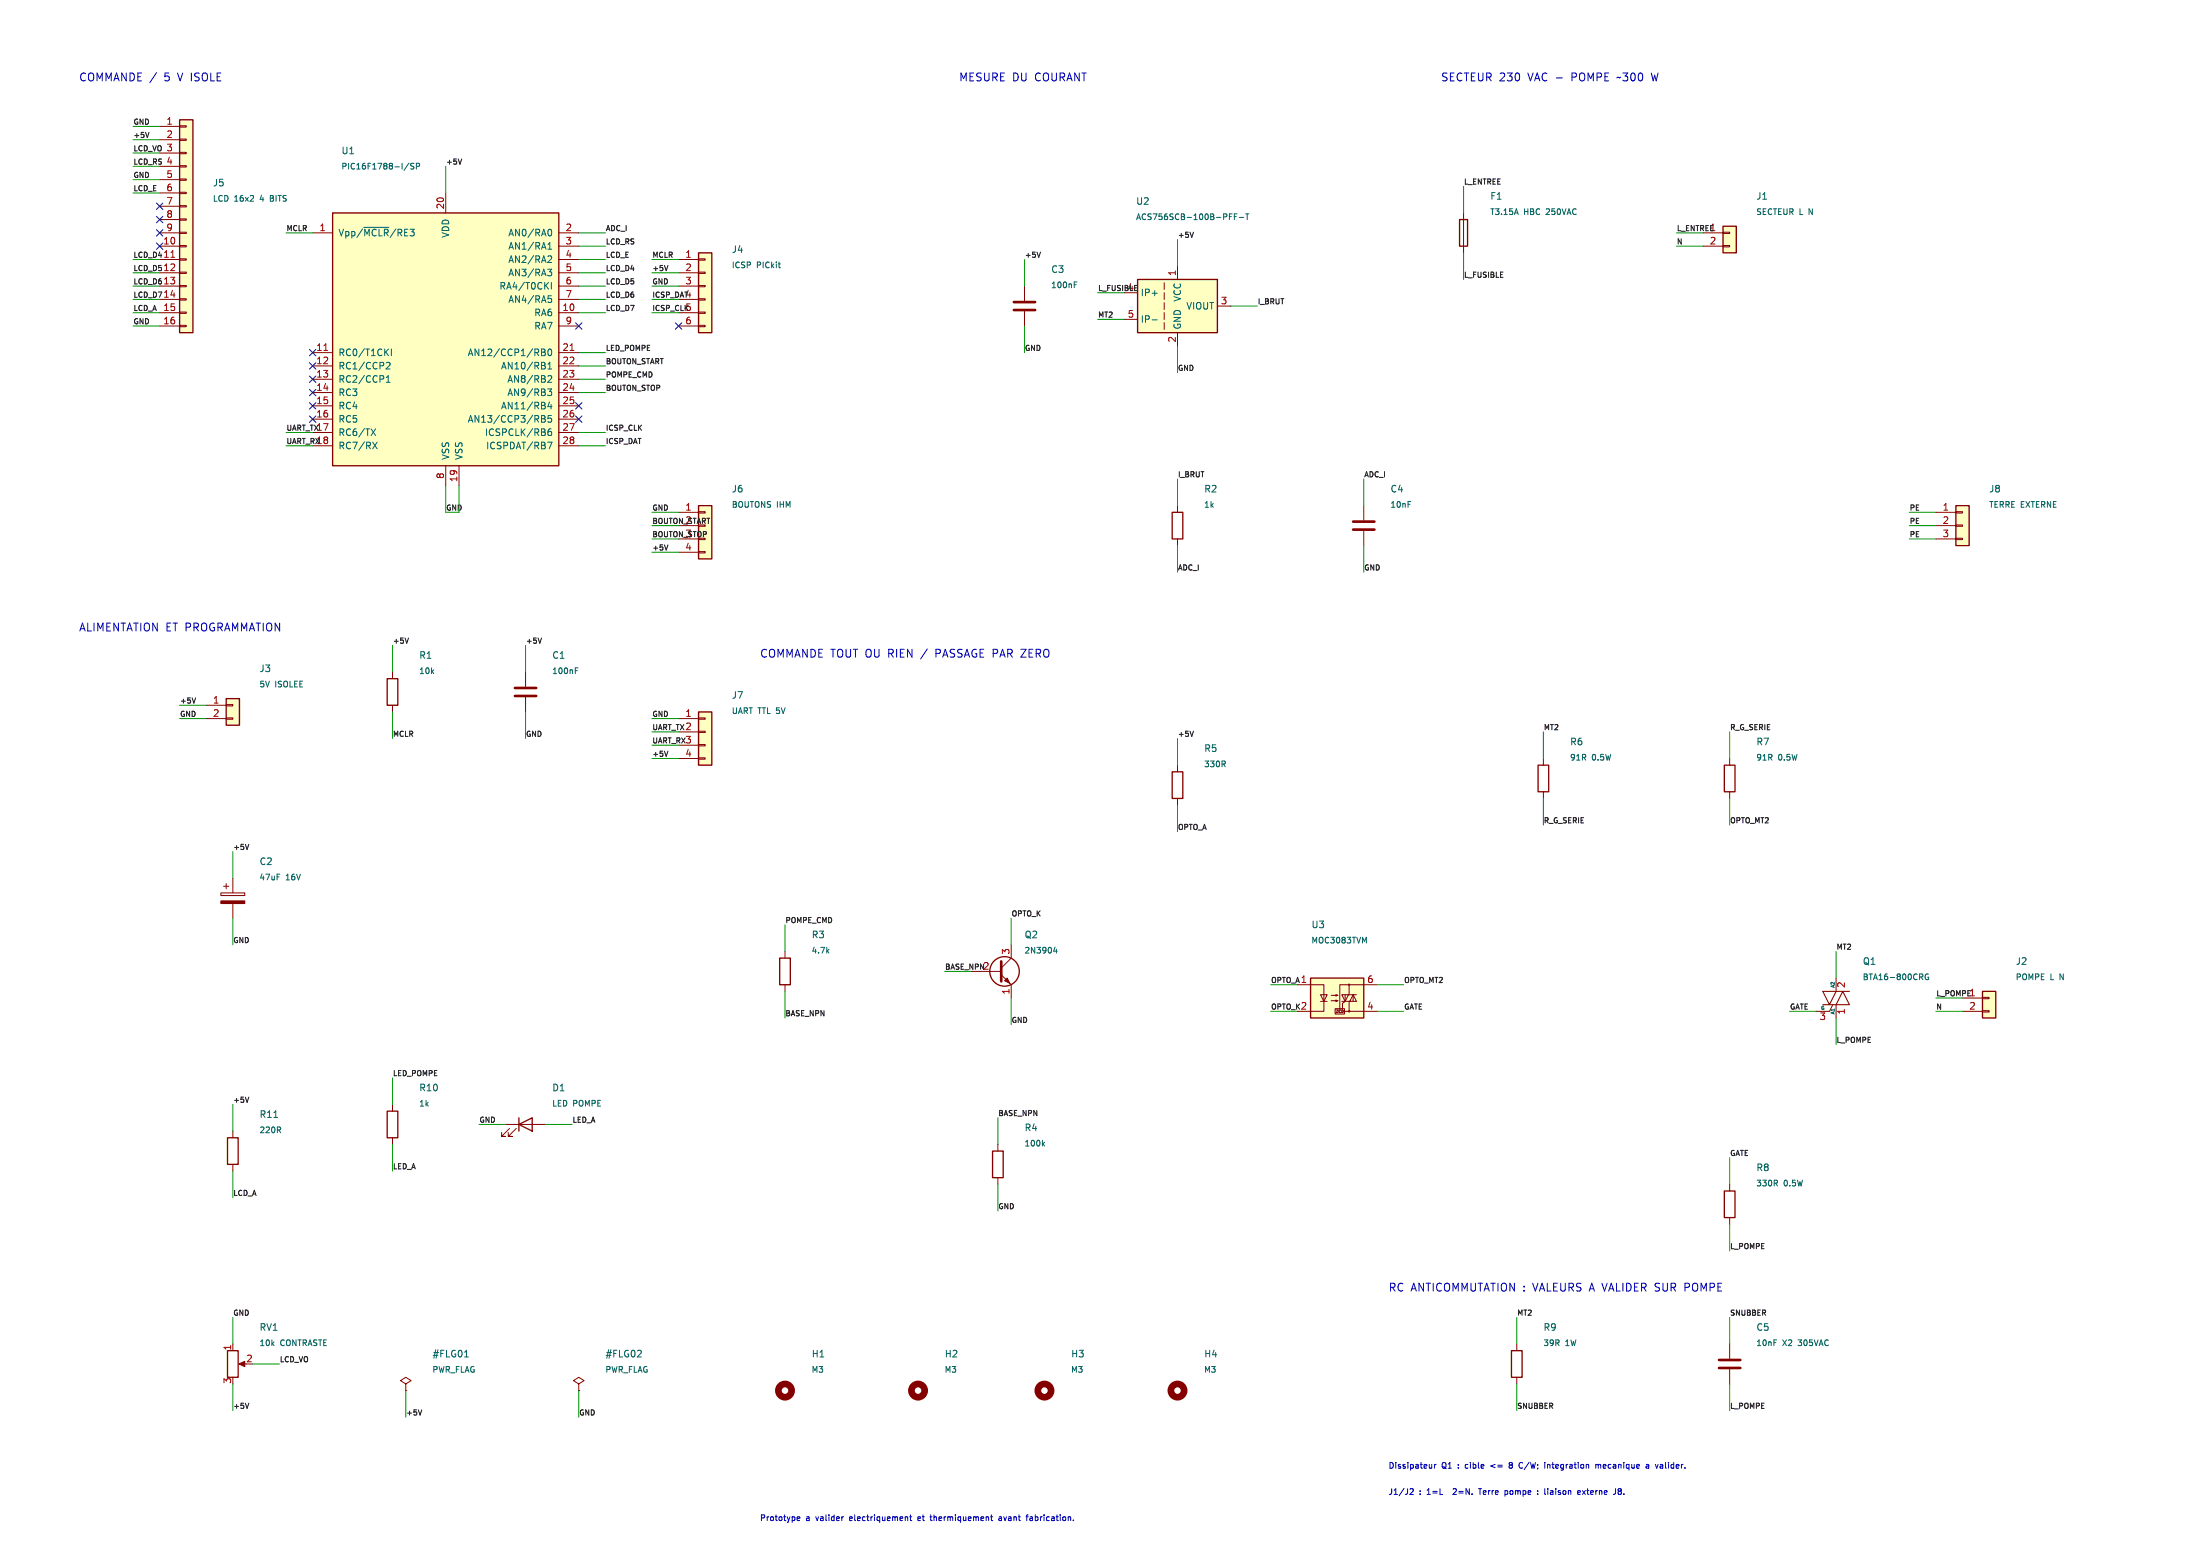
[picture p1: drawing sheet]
<svg xmlns="http://www.w3.org/2000/svg" width="420mm" height="297mm" viewBox="0 0 420 297" stroke-linecap="round" stroke-linejoin="round" font-family="sans-serif">
<path d="M250.2 186.7h10.1v7.6h-10.1z" fill="#ffffc2"/>
<g fill="none" stroke="#840000" stroke-width=".19">
<path d="M100.3 128.3v2.8M100.3 133.1v2.8M247.6 188h5.1v5h-5.1M252.1 189.9h1.3l-.7 1.2zM252.1 191.1h1.3M254.1 191h1.3l-.4 .1v-.2l.4 .1M254.1 190h1.3l-.4 .1v-.2l.4 .1M254.9 192.5h1.8v1h-1.8zM256.2 191.1h2.8l-.7-1.2-.6 1.2M256.7 193h.9M256.8 189.9v1.2l-.5 .4v1M257.4 189.9l-.6 1.2-.6-1.2h2.8"/>
<path d="M257.6 191.1v1.9h5.3M257.6 188h-1.8v4.5M258.3 189.9v1.2M262.9 188h-5.3v1.9M330.2 226.1v1.2M330.2 232.4v1.3M330.2 256.5v2.8M330.2 261.4v2.8"/>
<circle cx="257.6" cy="193" r=".13"/>
<circle cx="257.6" cy="188" r=".13"/>
</g>
<path d="M250.2 186.7h10.1v7.6h-10.1zM329.2 227.3h2v5.1h-2z" fill="none" stroke="#840000" stroke-width=".25"/>
<path d="M98.3 132.8h4.1M98.3 131.3h4.1M328.2 259.6h4M328.2 261.1h4" fill="none" stroke="#840000" stroke-width=".51"/>
<path d="M109.8 128h.4M109.8 127.5h.6M339 225.8l.3 .6M339.3 225.4v.3M338.6 255.8h.6" fill="none" stroke="#006464" stroke-width=".19"/>
<circle cx="224.8" cy="265.4" r="1.27" fill="none" stroke="#840000" stroke-width="1.3"/>
<path d="M378.5 189.2h2.5v5.1h-2.5z" fill="#ffffc2"/>
<path d="M349.9 191.8l-.7 1.2h-2.5M350.5 186.7v2.5M350.5 191.8v2.5M374.6 190.5h3.9M374.6 193h3.9M378.5 192.9h1.2v.3h-1.2zM378.5 190.4h1.2v.2h-1.2zM44.4 215.9v1.3M44.4 222.2v1.3" fill="none" stroke="#840000" stroke-width=".19"/>
<path d="M378.5 189.2h2.5v5.1h-2.5zM43.4 217.2h2.1v5h-2.1z" fill="none" stroke="#840000" stroke-width=".25"/>
<path d="M348 191.8h5.1l-1.3-2.6-1.3 2.6M350.5 189.2l-1.3 2.6-1.2-2.6h5.1" fill="none" stroke="#840000" stroke-width=".2"/>
<path d="M366.7 186.5l.4 .5M367 186v.4M368.1 186a.5 .5 0 0 0-.6 .5 .5 .5 0 0 0 .7 .4v-.4h-.2M52.3 213.3h.7M53.2 215.7l.4 .5M53.5 215.2v.4" fill="none" stroke="#006464" stroke-width=".19"/>
<g fill="none" stroke="#840000" stroke-width="1.3">
<circle cx="149.9" cy="265.4" r="1.27"/>
<circle cx="175.3" cy="265.4" r="1.27"/>
</g>
<path d="M43.2 133.4h2.5v5h-2.5z" fill="#ffffc2"/>
<path d="M39.4 134.6h3.8M39.4 137.2h3.8M43.2 137h1.2v.3h-1.2zM43.2 134.5h1.2v.2h-1.2z" fill="none" stroke="#840000" stroke-width=".19"/>
<path d="M43.2 133.4h2.5v5h-2.5z" fill="none" stroke="#840000" stroke-width=".25"/>
<path d="M34.3 22.9h2.5v40.6h-2.5z" fill="#ffffc2"/>
<g fill="none" stroke="#840000" stroke-width=".19">
<path d="M30.5 24.1h3.8M30.5 26.7h3.8M30.5 29.2h3.8M30.5 31.8h3.8M30.5 34.3h3.8M30.5 36.8h3.8M30.5 39.4h3.8M34.3 39.2h1.3v.3h-1.3zM34.3 36.7h1.3v.3h-1.3zM34.3 34.2h1.3v.2h-1.3zM34.3 31.6h1.3v.3h-1.3zM34.3 29.1h1.3v.2h-1.3z"/>
<path d="M34.3 26.5h1.3v.3h-1.3zM34.3 24h1.3v.3h-1.3zM30.5 47h3.8M30.5 49.5h3.8M30.5 52.1h3.8M30.5 54.6h3.8M30.5 57.2h3.8M30.5 59.7h3.8M30.5 41.9h3.8M30.5 44.5h3.8M34.3 59.6h1.3v.2h-1.3zM34.3 57h1.3v.3h-1.3z"/>
<path d="M34.3 54.5h1.3v.2h-1.3zM34.3 51.9h1.3v.3h-1.3zM34.3 49.4h1.3v.3h-1.3zM34.3 46.9h1.3v.2h-1.3zM34.3 44.3h1.3v.3h-1.3zM34.3 41.8h1.3v.2h-1.3zM30.5 62.2h3.8M34.3 62.1h1.3v.3h-1.3z"/>
</g>
<path d="M34.3 22.9h2.5v40.6h-2.5z" fill="none" stroke="#840000" stroke-width=".25"/>
<path d="M32.6 49.1h.8" fill="none" stroke="#a90000" stroke-width=".19"/>
<path d="M133.3 96.5h2.6v10.2h-2.6z" fill="#ffffc2"/>
<g fill="none" stroke="#840000" stroke-width=".19">
<path d="M129.5 97.8h3.8M133.3 97.7h1.3v.2h-1.3zM260.3 96.5v2.8M129.5 100.3h3.8M129.5 102.9h3.8M129.5 105.4h3.8M133.3 105.3h1.3v.2h-1.3zM260.3 101.3v2.8M74.9 128.3v1.2M74.9 134.6v1.3M294.6 144.8v1.3M294.6 151.1v1.3"/>
<path d="M330.2 144.8v1.3M330.2 151.1v1.3M42.2 170.4h4.5v.5h-4.5zM42.7 169.2h1M43.2 168.7v1M44.4 167.6v2.8M44.4 172.5v2.8M289.6 256.5v1.3M77.5 264.2l1-.7-1-.6-1 .6 1 .7v1.2M77.5 265.4h.1M289.6 262.9v1.3"/>
</g>
<path d="M133.3 96.5h2.6v10.2h-2.6zM73.9 129.5h2v5.1h-2zM293.6 146.1h2.1v5h-2.1zM329.2 146.1h2v5h-2zM288.5 257.8h2.1v5.1h-2.1z" fill="none" stroke="#840000" stroke-width=".25"/>
<path d="M42.2 172h4.5v.5h-4.5z" fill="#840000" stroke="#840000" stroke-width=".19"/>
<path d="M268.8 95.7h.5M52.9 166.9h.5M88.7 259h.7" fill="none" stroke="#006464" stroke-width=".19"/>
<circle cx="199.4" cy="265.4" r="1.27" fill="none" stroke="#840000" stroke-width="1.3"/>
<path d="M258.3 99.6h4.1M258.3 101.1h4.1" fill="none" stroke="#840000" stroke-width=".51"/>
<path d="M133.3 135.9h2.6v10.2h-2.6z" fill="#ffffc2"/>
<path d="M129.5 137.2h3.8M129.5 139.7h3.8M133.3 139.6h1.3v.2h-1.3zM133.3 137h1.3v.3h-1.3zM129.5 142.2h3.8M129.5 144.8h3.8M133.3 144.7h1.3v.2h-1.3zM133.3 142.1h1.3v.3h-1.3zM224.8 146.1v1.2M224.8 152.4v1.3" fill="none" stroke="#840000" stroke-width=".19"/>
<path d="M133.3 135.9h2.6v10.2h-2.6zM223.8 147.3h2v5.1h-2z" fill="none" stroke="#840000" stroke-width=".25"/>
<path d="M233.6 145.8l.3 .6M233.9 145.4v.3" fill="none" stroke="#006464" stroke-width=".19"/>
<path d="M328.9 43.2h2.6v5.1h-2.6z" fill="#ffffc2"/>
<path d="M325.1 44.5h3.8M325.1 47h3.8M328.9 46.9h1.3v.2h-1.3zM328.9 44.3h1.3v.3h-1.3z" fill="none" stroke="#840000" stroke-width=".19"/>
<path d="M328.9 43.2h2.6v5.1h-2.6z" fill="none" stroke="#840000" stroke-width=".25"/>
<path d="M373.4 96.5h2.5v7.6h-2.5z" fill="#ffffc2"/>
<path d="M279.4 40.6v7.7M369.6 97.8h3.8M373.4 97.7h1.2v.2h-1.2zM369.6 100.3h3.8M369.6 102.9h3.8M373.4 102.7h1.2v.3h-1.2zM373.4 100.2h1.2v.3h-1.2zM44.4 256.5v1.3M46 260.3h1" fill="none" stroke="#840000" stroke-width=".19"/>
<path d="M278.6 41.9h1.6v5.1h-1.6zM373.4 96.5h2.5v7.6h-2.5zM43.4 257.8h2.1v5.1h-2.1z" fill="none" stroke="#840000" stroke-width=".25"/>
<path d="M45.6 260.3l1.1-.5v1.1z" fill="#840000" stroke="#840000" stroke-width=".19"/>
<path d="M289.5 39.9l.3 1.1" fill="none" stroke="#006464" stroke-width=".19"/>
<path d="M217.2 53.3h15.2v10.2h-15.2z" fill="#ffffc2"/>
<path d="M217.2 53.3h15.2v10.2h-15.2zM148.8 182.9h2.1v5.1h-2.1zM189.5 219.7h2v5.1h-2z" fill="none" stroke="#840000" stroke-width=".25"/>
<g fill="none" stroke="#840000" stroke-width=".19">
<path d="M195.6 54.6v2.8M195.6 59.4v2.8M214.6 55.9h2.6M222.2 54v1.2M222.2 55.9v1.3M222.2 57.8v1.3M222.2 59.7v1.3M224.8 50.8v2.5M232.4 58.4h2.5M214.6 61h2.6M222.2 61.6v1.3M224.8 63.5v2.5"/>
<path d="M149.9 181.6v1.3M149.9 188v1.2M190.5 218.4v1.3M190.5 224.8v1.3M110.5 264.2l1-.7-1-.6-1 .6 1 .7v1.2M110.5 265.4h.1"/>
</g>
<g fill="none" stroke="#006464" stroke-width=".19">
<path d="M205.1 54.3h.3M205.1 53.8h.5M234.7 40.8h.5M235.6 41.3h.4M236.2 40.8h-.6v1.1M236.6 41.5h.8M237.8 40.8h.6M238.1 40.8v1.1M220 61.1h.9M199.1 218.3l.3 .5M199.4 218l-.4 .4M121.6 259h.8"/>
<path d="M122.4 257.9v.4"/>
</g>
<path d="M193.5 59.2h4.1M193.5 57.7h4.1" fill="none" stroke="#840000" stroke-width=".51"/>
<path d="M133.3 48.3h2.6v15.2h-2.6z" fill="#ffffc2"/>
<g fill="none" stroke="#840000" stroke-width=".19">
<path d="M129.5 49.5h3.8M129.5 52.1h3.8M129.5 54.6h3.8M129.5 57.2h3.8M129.5 59.7h3.8M133.3 59.6h1.3v.2h-1.3zM133.3 57h1.3v.3h-1.3zM133.3 54.5h1.3v.2h-1.3zM133.3 51.9h1.3v.3h-1.3zM133.3 49.4h1.3v.3h-1.3zM129.5 62.2h3.8M133.3 62.1h1.3v.3h-1.3z"/>
<path d="M224.8 96.5v1.3M224.8 102.9v1.2M185.4 185.4h5.7M191.1 186.1l1.9 1.9v2.5M193 180.3v2.6l-1.9 1.9M74.9 210.8v1.3M74.9 217.2v1.2"/>
</g>
<g fill="none" stroke="#840000" stroke-width=".25">
<path d="M133.3 48.3h2.6v15.2h-2.6zM223.8 97.8h2v5.1h-2zM73.9 212.1h2v5.1h-2z"/>
<circle cx="191.8" cy="185.4" r="2.82"/>
</g>
<path d="M191.1 183.5v3.8" fill="none" stroke="#840000" stroke-width=".51"/>
<path d="M191.8 187.2l.5-.5 .5 1z" fill="#840000" stroke="#840000" stroke-width=".19"/>
<path d="M201.4 180.8l-.3 .8h.7M201.7 181.2v.7" fill="none" stroke="#006464" stroke-width=".19"/>
<path d="M63.5 40.6h43.2v48.3h-43.2z" fill="#ffffc2"/>
<path d="M63.5 40.6h43.2v48.3h-43.2zM99.1 214.6l2.5-1.2v2.5zM99.1 213.4v2.5" fill="none" stroke="#840000" stroke-width=".25"/>
<g fill="none" stroke="#840000" stroke-width=".19">
<path d="M85.1 36.8v3.8M59.7 44.5h3.8M106.7 44.5h3.8M106.7 59.7h3.8M106.7 47h3.8M106.7 49.5h3.8M106.7 52.1h3.8M106.7 54.6h3.8M106.7 57.2h3.8M59.7 67.3h3.8M59.7 69.9h3.8M59.7 72.4h3.8"/>
<path d="M59.7 74.9h3.8M59.7 77.5h3.8M106.7 67.3h3.8M106.7 69.9h3.8M106.7 72.4h3.8M106.7 74.9h3.8M106.7 77.5h3.8M106.7 62.2h3.8M59.7 80h3.8M59.7 82.6h3.8M59.7 85.1h3.8M85.1 88.9v3.8"/>
<path d="M87.6 88.9v3.8M106.7 80h3.8M106.7 82.6h3.8M106.7 85.1h3.8M96.5 214.6h7.6M97.3 215.4l-1.5 1.5h.7h-.7v-.7M98.6 215.4l-1.6 1.5h.8h-.8v-.7"/>
</g>
<g fill="none" stroke="#006464" stroke-width=".19">
<path d="M78.1 31.1l-1 1.4M79 31.2h-.4l-.2 .2 .1 .2 .5 .3v.3h-.6M79.5 31.7h.5l.1-.4-.6-.1v1.1M69.5 43.4h4.7M104.2 54.5l.5 .7M104.5 51.4h.8l-.4 .5 .4 .1v.4l-.2 .2h-.4M104.6 46.7l.4-.4v1.3M104.6 47.6h.7M104.7 56.5h.6M104.7 53.9l-.7 .7M104.8 43.8h.1a.68 .68 0 0 1 .4 .6 .68 .68 0 0 1-.4 .6h-.1M104.8 48.8l.4 .1 .1 .3-.8 .9h.8"/>
<path d="M104.8 56.9h.3l.2 .3v.4l-.5 .1M105.3 53.9v1.3M73.6 67.2l.6 .7M73.7 69.3l.5-.1 .3 .3-.8 .9h.8M73.7 73h.8M73.7 72.1l.4-.4v1.3M74.2 66.6l-.8 .7M74.7 66.6v1.3M103.4 66.6h.4l.3 .3-.3 .3 .3 .1v.3l-.2 .3h-.5zM103.4 79.3h.4l.3 .3-.3 .3 .3 .1v.3l-.2 .3h-.5zM103.4 67.2h.4M103.4 79.9h.4"/>
<path d="M104.5 74.2h.8l-.4 .5 .4 .1v.6l-.2 .1-.5-.1M104.6 70.4h.7M104.6 69.5l.4-.3v1.2M104.7 71.8l.4-.1 .2 .4-.8 .9h.8M104.7 66.7l.2-.1a.68 .68 0 0 1 .4 .7 .68 .68 0 0 1-.4 .6l-.3-.5zM104.9 76.7l-.3 .9h.8M105.2 77.2v.8M105.3 79.3h-.6l-.1 .6 .2-.1 .4 .1 .1 .1v.5l-.2 .1-.5-.1M70.8 81.9l.9 1.2M71.1 84.4l.9 1.3M71.7 81.9l-.9 1.2M72 84.4l-.9 1.3"/>
<path d="M104.5 84.4h.9l-.6 1.3M105.2 81.9h-.4a.86 .86 0 0 0 0 1.2l.5-.1v-.4l-.2-.3-.4 .1-.1 .2"/>
</g>
<path d="M61.8 66.9h.8M108.8 66.9h.8" fill="none" stroke="#a90000" stroke-width=".19"/>
<g fill="none" stroke="#0f0f0f" stroke-width=".19">
<path d="M28.5 25.3l-.4 1M88.1 30.3l-.3 1M127.5 50.7l-.3 1M198.6 48.1l-.3 1M227.8 44.3l-.3 1M127.5 104l-.3 1M37.3 133.2l-.3 1M78 121.8l-.4 1M103.4 121.8l-.4 1M227.8 139.6l-.3 1M127.5 143.4l-.3 1M47.5 161.2l-.3 1"/>
<path d="M47.5 209.4l-.3 1M47.5 267.8l-.3 1M80.5 269.1l-.3 1"/>
</g>
<g fill="none" stroke="#0000c2" stroke-width=".19">
<path d="M29.9 13.9l-1.3 1.9M273.3 279.5v.8M273.8 279.5v.8M274.2 279.5l-.4 .2M285.4 279.5l-.8 .3 .8 .3M288.3 279.6l-.2 .4 .4 .3M288.3 279.6h.2M288.5 279.2l-.4 .2 .2 .2M290.2 279.2l.5 .1M294.9 279.2v.1M294.9 279.5v.8M295.4 279.5v.8"/>
<path d="M295.8 279.6h-.4M304.6 279.6l.4-.1 .1 .2M304.6 279.5v.8M305.1 279.7l.2-.2 .2 .1 .1 .7M305.1 279.7v.6M314.3 279.6h.4l.1 .7M314.8 279.8l-.6 .2 .2 .3 .4-.1M317.4 279.6v.7M317.4 279.8h-.1M152.2 289.9l.5-.1-.1-.2-.3-.1-.1 .2v.5h.4M160.9 289.5h.1M173.1 289.5l.2 .2v.6"/>
<path d="M173.6 289.5h.5M173.8 289.2v.9l.3 .2M175.6 289.5l-.4 .2 .1 .5 .3 .1M175.7 289.8l-.5 .1M177.5 289.5h.4M177.7 289.2v.9l.2 .2M189.1 289.5h.4M189.3 289.2v.9l.2 .2M190.7 289.6h.4l.1 .7M191.2 289.8l-.5 .2 .1 .3 .4-.1M195.9 289.5h.4M196.3 289.2l-.3 .1"/>
<path d="M197 289.5l-.4 .1M197 289.8l-.4 .2v.2l.4 .1M269.2 284.3l.4-.1 .2 .3-.7 .8h.7M273.3 280.1l-.1 .2M277.6 284.2l-.2 .1M278 284.6l-.6 .7h.6M282.2 284.2h.7M282.5 284.2v1.1M287.3 284.6l.3-.1 .2 .2-.1 .5h-.4M290.7 280.1l-.5 .1M293.5 285.1v.2M293.5 284.6v.1"/>
<path d="M294.9 284.2v.9M295.5 284.2h-.1M295.5 284.2h.1M295.5 284.2v.1M296.1 284.5l-.1 .1M296.1 284.8l-.1 .2 .1 .3M301.2 285.1l.1 .2 .4-.1M301.2 284.7l.1-.2 .4 .2v.1l-.5 .1M302.1 284.5l.6 .8M302.7 284.5l-.6 .8M309.1 284.6l-.2-.2 .2-.2 .4 .2-.2 .2M309.1 284.6l-.2 .2 .2 .5 .4-.3-.2-.4"/>
<path d="M309.1 284.6h.2M317.4 280.2l-.1 .1"/>
</g>
<g fill="none" stroke="#009600" stroke-width=".19">
<path d="M25.4 24.1h5.1M25.4 26.7h5.1M25.4 34.3h5.1M25.4 36.8h5.1M25.4 29.2h5.1M25.4 31.8h5.1M85.1 31.8v5M279.4 35.6v5M25.4 52.1h5.1M25.4 54.6h5.1M25.4 57.2h5.1M25.4 59.7h5.1"/>
<path d="M25.4 49.5h5.1M54.6 44.5h5.1M110.5 52.1h5.1M110.5 54.6h5.1M110.5 57.2h5.1M110.5 59.7h5.1M110.5 49.5h5.1M110.5 44.5h5.1M110.5 47h5.1M124.5 52.1h5M124.5 54.6h5M124.5 57.2h5"/>
<path d="M124.5 59.7h5M124.5 49.5h5M195.6 49.5v5.1M209.5 55.9h5.1M224.8 45.7v5.1M234.9 58.4h5.1M279.4 48.3v5M320 44.5h5.1M320 47h5.1M25.4 62.2h5.1M110.5 67.3h5.1M110.5 69.9h5.1"/>
<path d="M110.5 72.4h5.1M110.5 74.9h5.1M195.6 62.2v5.1M209.5 61h5.1M224.8 66v5.1M54.6 82.6h5.1M54.6 85.1h5.1M85.1 92.7v5.1h2.5v-5.1M110.5 82.6h5.1M110.5 85.1h5.1M124.5 97.8h5M224.8 91.4v5.1"/>
<path d="M260.3 91.4v5.1M364.5 97.8h5.1M124.5 102.9h5M124.5 100.3h5M124.5 105.4h5M224.8 104.1v5.1M260.3 104.1v5.1M364.5 102.9h5.1M364.5 100.3h5.1M34.3 134.6h5.1M34.3 137.2h5.1M74.9 123.2v5.1"/>
<path d="M74.9 135.9v5.1M100.3 123.2v5.1M100.3 135.9v5.1M124.5 139.7h5M124.5 137.2h5M294.6 139.7v5.1M330.2 139.7v5.1M124.5 142.2h5M124.5 144.8h5M224.8 141v5.1M224.8 153.7v5.1M294.6 152.4v5.1"/>
<path d="M330.2 152.4v5.1M44.4 162.6v5M44.4 175.3v5M149.9 176.5v5.1M193 175.3v5M149.9 189.2v5.1M180.3 185.4h5.1M193 190.5v5.1M242.6 193h5M242.6 188h5M262.9 193h5.1M262.9 188h5.1"/>
<path d="M341.6 193h5.1M350.5 181.6v5.1M350.5 194.3v5.1M369.6 193h5M369.6 190.5h5M44.4 210.8v5.1M74.9 205.7v5.1M74.9 218.4v5.1M91.4 214.6h5.1M104.1 214.6h5.1M190.5 213.4v5M44.4 223.5v5.1"/>
<path d="M190.5 226.1v5M330.2 221v5.1M330.2 233.7v5.1M44.4 251.5v5M289.6 251.5v5M330.2 251.5v5M44.4 264.2v5M48.3 260.3h5M77.5 265.4v5.1M110.5 265.4v5.1M289.6 264.2v5M330.2 264.2v5"/>
</g>
<g fill="none" stroke="#000084" stroke-width=".19">
<path d="M29.9 38.8l1.2 1.2M31.1 38.8l-1.2 1.2M29.9 43.8l1.2 1.3M29.9 46.4l1.2 1.2M29.9 41.3l1.2 1.2M31.1 43.8l-1.2 1.3M31.1 46.4l-1.2 1.2M31.1 41.3l-1.2 1.2M59.1 69.2l1.2 1.3M59.1 76.9l1.2 1.2M59.1 74.3l1.2 1.2M59.1 66.7l1.2 1.2"/>
<path d="M59.1 71.8l1.2 1.2M59.1 79.4l1.2 1.2M60.3 69.2l-1.2 1.3M60.3 76.9l-1.2 1.2M60.3 74.3l-1.2 1.2M60.3 66.7l-1.2 1.2M60.3 71.8l-1.2 1.2M60.3 79.4l-1.2 1.2M109.9 79.4l1.2 1.2M109.9 61.6l1.2 1.2M109.9 76.9l1.2 1.2M111.1 79.4l-1.2 1.2"/>
<path d="M111.1 61.6l-1.2 1.2M111.1 76.9l-1.2 1.2M128.9 61.6l1.2 1.2M130.1 61.6l-1.2 1.2"/>
</g>
<g font-size="2.1" fill="#0000c2">
<text x="15" y="15.7">COMMANDE /</text>
<text x="31.4" y="15.7">5</text>
<text x="34.1" y="15.7">V ISOLE</text>
<text x="183" y="15.7">MESURE DU COURANT</text>
<text x="275" y="15.7">SECTEUR 230</text>
<text x="291.7" y="15.7">VAC -</text>
<text x="300.3" y="15.7">POMPE ~300</text>
<text x="315.9" y="15.7">W</text>
<text x="15" y="120.7">ALIMENTATION ET PROGRAMMATION</text>
<text x="145" y="125.7">COMMANDE TOUT OU RIEN /</text>
<text x="179" y="125.7">PASSAGE PAR ZERO</text>
<text x="265" y="246.7">RC ANTICOMMUTATION : VALEURS A VALIDER SUR POMPE</text>
</g>
<g font-size="1.8" fill="#a90000">
<text x="31.7" y="23.9">1</text>
<text x="31.7" y="26.4">2</text>
<text x="31.7" y="29">3</text>
<text x="31.7" y="31.5">4</text>
<text x="31.7" y="34">5</text>
<text x="31.7" y="36.6">6</text>
<text x="31.7" y="39.1">7</text>
<text x="31.7" y="41.7">8</text>
<text x="84.8" y="40" transform="rotate(-90 84.8 40)">20</text>
<text x="31.1" y="46.7">10</text>
<text x="31.7" y="44.2">9</text>
<text x="60.9" y="44.2">1</text>
<text x="107.9" y="44.2">2</text>
<text x="107.9" y="46.7">3</text>
<text x="326.3" y="46.7">2</text>
<text x="107.9" y="49.3">4</text>
<text x="107.9" y="51.8">5</text>
<text x="130.7" y="49.3">1</text>
<text x="130.7" y="51.8">2</text>
<text x="224.5" y="52.8" transform="rotate(-90 224.5 52.8)">1</text>
<text x="31.1" y="56.9">14</text>
<text x="31.1" y="59.4">15</text>
<text x="107.3" y="59.4">10</text>
<text x="107.9" y="54.4">6</text>
<text x="107.9" y="56.9">7</text>
<text x="130.7" y="54.4">3</text>
<text x="233" y="58.2">3</text>
<text x="31.1" y="62">16</text>
<text x="107.9" y="62">9</text>
<text x="130.7" y="62">6</text>
<text x="215.2" y="60.7">5</text>
<text x="224.5" y="65.5" transform="rotate(-90 224.5 65.5)">2</text>
<text x="60.3" y="67.1">11</text>
<text x="60.3" y="69.6">12</text>
<text x="107.3" y="67.1">21</text>
<text x="107.3" y="69.6">22</text>
<text x="60.3" y="72.1">13</text>
<text x="60.3" y="74.7">14</text>
<text x="60.3" y="77.2">15</text>
<text x="107.3" y="72.1">23</text>
<text x="107.3" y="74.7">24</text>
<text x="107.3" y="77.2">25</text>
<text x="60.3" y="79.8">16</text>
<text x="107.3" y="79.8">26</text>
<text x="107.3" y="82.3">27</text>
<text x="107.3" y="84.8">28</text>
<text x="84.8" y="91.5" transform="rotate(-90 84.8 91.5)">8</text>
<text x="87.4" y="92.1" transform="rotate(-90 87.4 92.1)">19</text>
<text x="130.7" y="97.5">1</text>
<text x="370.8" y="97.5">1</text>
<text x="370.8" y="100.1">2</text>
<text x="130.7" y="105.2">4</text>
<text x="370.8" y="102.6">3</text>
<text x="40.6" y="134.4">1</text>
<text x="40.6" y="136.9">2</text>
<text x="130.7" y="136.9">1</text>
<text x="130.7" y="139.4">2</text>
<text x="130.7" y="142">3</text>
<text x="130.7" y="144.5">4</text>
<text x="192.8" y="182.3" transform="rotate(-90 192.8 182.3)">3</text>
<text x="192.8" y="189.9" transform="rotate(-90 192.8 189.9)">1</text>
<text x="248.2" y="187.7">1</text>
<text x="260.9" y="187.7">6</text>
<text x="352.5" y="188.7" transform="rotate(-90 352.5 188.7)">2</text>
<text x="260.9" y="192.8">4</text>
<text x="347.3" y="195">3</text>
<text x="352.5" y="193.7" transform="rotate(-90 352.5 193.7)">1</text>
<text x="375.8" y="192.8">2</text>
<text x="44.2" y="257.9" transform="rotate(-90 44.2 257.9)">1</text>
<text x="46.9" y="260.1">2</text>
<text x="44.2" y="264.2" transform="rotate(-90 44.2 264.2)">3</text>
</g>
<g font-size="1.8" fill="#006464">
<text x="65.1" y="29.6">U1</text>
<text x="40.6" y="35.8">J5</text>
<text x="216.8" y="39.3">U2</text>
<text x="284.4" y="38.3">F1</text>
<text x="335.2" y="38.3">J1</text>
<text x="64.5" y="45.3">Vpp/~{MCLR}/RE3</text>
<text x="86" y="45.5" transform="rotate(-90 86 45.5)">VDD</text>
<text x="96.9" y="45.3">AN0/RA0</text>
<text x="96.9" y="47.9">AN1/RA1</text>
<text x="96.9" y="50.4">AN2/RA2</text>
<text x="96.9" y="52.9">AN3/RA3</text>
<text x="139.6" y="48.5">J4</text>
<text x="200.6" y="52.3">C3</text>
<text x="95.2" y="55.5">RA4/T0CKI</text>
<text x="96.9" y="58">AN4/RA5</text>
<text x="217.7" y="56.7">IP+</text>
<text x="225.7" y="57.7" transform="rotate(-90 225.7 57.7)">VCC</text>
<text x="226.4" y="59.3">VIOUT</text>
<text x="101.9" y="60.6">RA6</text>
<text x="101.9" y="63.1">RA7</text>
<text x="217.7" y="61.8">IP-</text>
<text x="225.7" y="63" transform="rotate(-90 225.7 63)">GND</text>
<text x="64.5" y="68.2">RC0/T1CKI</text>
<text x="64.5" y="70.7">RC1/CCP2</text>
<text x="89.2" y="68.2">AN12/CCP1/RB0</text>
<text x="95.5" y="70.7">AN10/RB1</text>
<text x="64.5" y="73.3">RC2/CCP1</text>
<text x="64.5" y="75.8">RC3</text>
<text x="96.8" y="73.3">AN8/RB2</text>
<text x="96.8" y="75.8">AN9/RB3</text>
<text x="64.5" y="78.3">RC4</text>
<text x="64.5" y="80.9">RC5</text>
<text x="64.5" y="83.4">RC6/TX</text>
<text x="89.2" y="80.9">AN13/CCP3/RB5</text>
<text x="92.5" y="83.4">ICSPCLK/RB6</text>
<text x="95.5" y="78.3">AN11/RB4</text>
<text x="64.5" y="86">RC7/RX</text>
<text x="86" y="87.9" transform="rotate(-90 86 87.9)">VSS</text>
<text x="88.5" y="87.9" transform="rotate(-90 88.5 87.9)">VSS</text>
<text x="92.7" y="86">ICSPDAT/RB7</text>
<text x="139.6" y="94.2">J6</text>
<text x="229.8" y="94.2">R2</text>
<text x="265.4" y="94.2">C4</text>
<text x="379.7" y="94.2">J8</text>
<text x="79.9" y="125.9">R1</text>
<text x="105.3" y="125.9">C1</text>
<text x="49.5" y="128.5">J3</text>
<text x="139.6" y="133.6">J7</text>
<text x="229.8" y="143.7">R5</text>
<text x="299.6" y="142.5">R6</text>
<text x="335.2" y="142.5">R7</text>
<text x="49.5" y="165.3">C2</text>
<text x="154.9" y="179.3">R3</text>
<text x="195.5" y="179.3">Q2</text>
<text x="250.3" y="177.4">U3</text>
<text x="355.5" y="184.4">Q1</text>
<text x="384.7" y="184.4">J2</text>
<text x="79.9" y="208.5">R10</text>
<text x="105.3" y="208.5">D1</text>
<text x="49.5" y="213.6">R11</text>
<text x="195.5" y="216.1">R4</text>
<text x="335.2" y="223.7">R8</text>
<text x="49.5" y="254.2">RV1</text>
<text x="294.6" y="254.2">R9</text>
<text x="335.2" y="254.2">C5</text>
<text x="82.5" y="259.3">#FLG01</text>
<text x="115.5" y="259.3">#FLG02</text>
<text x="154.9" y="259.3">H1</text>
<text x="180.3" y="259.3">H2</text>
<text x="204.4" y="259.3">H3</text>
<text x="229.8" y="259.3">H4</text>
</g>
<g font-size="1.8" fill="#0f0f0f">
<text x="326.3" y="44.2">1</text>
<text x="31.1" y="49.3">11</text>
<text x="31.1" y="51.8">12</text>
<text x="31.1" y="54.4">13</text>
<text x="130.7" y="56.9">4</text>
<text x="130.7" y="59.4">5</text>
<text x="215.2" y="55.6">4</text>
<text x="60.3" y="82.3">17</text>
<text x="60.3" y="84.8">18</text>
<text x="130.7" y="100.1">2</text>
<text x="130.7" y="102.6">3</text>
<text x="187.6" y="185.2">2</text>
<text x="375.8" y="190.2">1</text>
<text x="248.2" y="192.8">2</text>
</g>
<g font-size="1.5" fill="#006464">
<text x="65.1" y="32.5">PIC16F1788-I/SP</text>
<text x="40.5" y="38.7">LCD</text>
<text x="44.7" y="38.7">16x2</text>
<text x="49.8" y="38.7">4</text>
<text x="51.9" y="38.7">BITS</text>
<text x="284.4" y="41.2">T3.15A</text>
<text x="290.9" y="41.2">HBC</text>
<text x="295.3" y="41.2">250VAC</text>
<text x="335.2" y="41.2">SECTEUR L</text>
<text x="345.4" y="41.2">N</text>
<text x="216.8" y="42.2">ACS756SCB-100B-PFF-T</text>
<text x="139.6" y="51.4">ICSP</text>
<text x="144.4" y="51.4">PICkit</text>
<text x="200.6" y="55.2">100nF</text>
<text x="139.6" y="97.1">BOUTONS</text>
<text x="148.3" y="97.1">IHM</text>
<text x="229.8" y="97.1">1k</text>
<text x="265.3" y="97.1">10nF</text>
<text x="379.6" y="97.1">TERRE EXTERNE</text>
<text x="49.4" y="131.4">5V</text>
<text x="52.5" y="131.4">ISOLEE</text>
<text x="79.9" y="128.9">10k</text>
<text x="105.3" y="128.9">100nF</text>
<text x="139.6" y="136.5">UART TTL 5V</text>
<text x="229.8" y="146.6">330R</text>
<text x="299.6" y="145.4">91R</text>
<text x="303.9" y="145.4">0.5W</text>
<text x="335.2" y="145.4">91R</text>
<text x="339.4" y="145.4">0.5W</text>
<text x="49.4" y="168.2">47uF</text>
<text x="54.5" y="168.2">16V</text>
<text x="154.8" y="182.2">4.7k</text>
<text x="195.5" y="182.2">2N3904</text>
<text x="250.2" y="180.3">MOC3083TVM</text>
<text x="355.5" y="187.3">BTA16-800CRG</text>
<text x="384.7" y="187.3">POMPE</text>
<text x="391.4" y="187.3">L</text>
<text x="393.4" y="187.3">N</text>
<text x="79.9" y="211.4">1k</text>
<text x="105.3" y="211.4">LED</text>
<text x="109.4" y="211.4">POMPE</text>
<text x="49.4" y="216.5">220R</text>
<text x="195.5" y="219">100k</text>
<text x="335.2" y="226.6">330R</text>
<text x="340.5" y="226.6">0.5W</text>
<text x="49.4" y="257.1">10k</text>
<text x="53.5" y="257.1">CONTRASTE</text>
<text x="294.5" y="257.1">39R</text>
<text x="298.8" y="257.1">1W</text>
<text x="335.2" y="257.1">10nF</text>
<text x="340.3" y="257.1">X2</text>
<text x="343.5" y="257.1">305VAC</text>
<text x="82.4" y="262.2">PWR_FLAG</text>
<text x="115.5" y="262.2">PWR_FLAG</text>
<text x="154.8" y="262.2">M3</text>
<text x="180.2" y="262.2">M3</text>
<text x="204.4" y="262.2">M3</text>
<text x="229.8" y="262.2">M3</text>
</g>
<g font-size="1.5" fill="#0000c2">
<text x="265" y="280.5">Dissipateur</text>
<text x="275.2" y="280.5">Q1</text>
<text x="278.5" y="280.5">:</text>
<text x="280.1" y="280.5">cible</text>
<text x="285.2" y="280.5">&lt;=</text>
<text x="289" y="280.5">8</text>
<text x="291.1" y="280.5">C/W;</text>
<text x="296.2" y="280.5">integration</text>
<text x="306.2" y="280.5">mecanique</text>
<text x="316.1" y="280.5">a</text>
<text x="318.1" y="280.5">valider.</text>
<text x="265" y="285.5">J1/J2</text>
<text x="271" y="285.5">:</text>
<text x="272.6" y="285.5">1=L</text>
<text x="278" y="285.5">2=N.</text>
<text x="283.2" y="285.5">Terre</text>
<text x="288.4" y="285.5">pompe</text>
<text x="294.8" y="285.5">:</text>
<text x="296.4" y="285.5">liaison</text>
<text x="303" y="285.5">externe</text>
<text x="310.1" y="285.5">J8.</text>
<text x="145" y="290.5">Prototype</text>
<text x="153.9" y="290.5">a</text>
<text x="156" y="290.5">valider</text>
<text x="162.6" y="290.5">electriquement</text>
<text x="175.9" y="290.5">et</text>
<text x="178.5" y="290.5">thermiquement</text>
<text x="191.8" y="290.5">avant</text>
<text x="197.3" y="290.5">fabrication.</text>
</g>
<g font-size="1.4" fill="#0f0f0f">
<text x="25.4" y="23.9">GND</text>
<text x="25.4" y="26.4">+5V</text>
<text x="25.4" y="28.9">LCD_VO</text>
<text x="25.4" y="31.5">LCD_RS</text>
<text x="25.4" y="34">GND</text>
<text x="85.1" y="31.5">+5V</text>
<text x="279.4" y="35.3">L_ENTREE</text>
<text x="25.4" y="36.6">LCD_E</text>
<text x="54.6" y="44.2">MCLR</text>
<text x="115.6" y="46.7">LCD_RS</text>
<text x="115.6" y="44.2">ADC_I</text>
<text x="224.8" y="45.4">+5V</text>
<text x="320" y="44.2">L_ENTREE</text>
<text x="320" y="46.7">N</text>
<text x="25.4" y="49.3">LCD_D4</text>
<text x="25.4" y="51.8">LCD_D5</text>
<text x="115.6" y="49.3">LCD_E</text>
<text x="115.6" y="51.8">LCD_D4</text>
<text x="124.5" y="49.3">MCLR</text>
<text x="124.5" y="51.8">+5V</text>
<text x="195.6" y="49.3">+5V</text>
<text x="279.4" y="53.1">L_FUSIBLE</text>
<text x="25.4" y="54.3">LCD_D6</text>
<text x="25.4" y="56.9">LCD_D7</text>
<text x="25.4" y="59.4">LCD_A</text>
<text x="115.6" y="56.9">LCD_D6</text>
<text x="115.6" y="59.4">LCD_D7</text>
<text x="115.6" y="54.3">LCD_D5</text>
<text x="124.5" y="54.3">GND</text>
<text x="124.5" y="56.9">ICSP_DAT</text>
<text x="124.5" y="59.4">ICSP_CLK</text>
<text x="209.5" y="55.6">L_FUSIBLE</text>
<text x="240" y="58.1">I_BRUT</text>
<text x="25.4" y="62">GND</text>
<text x="209.5" y="60.7">MT2</text>
<text x="115.6" y="67">LED_POMPE</text>
<text x="115.6" y="69.6">BOUTON_START</text>
<text x="195.6" y="67">GND</text>
<text x="224.8" y="70.8">GND</text>
<text x="115.6" y="72.1">POMPE_CMD</text>
<text x="115.6" y="74.7">BOUTON_STOP</text>
<text x="54.6" y="82.3">UART_TX</text>
<text x="115.6" y="82.3">ICSP_CLK</text>
<text x="54.6" y="84.8">UART_RX</text>
<text x="115.6" y="84.8">ICSP_DAT</text>
<text x="224.8" y="91.2">I_BRUT</text>
<text x="260.3" y="91.2">ADC_I</text>
<text x="85.1" y="97.5">GND</text>
<text x="124.5" y="97.5">GND</text>
<text x="124.5" y="100.1">BOUTON_START</text>
<text x="364.5" y="97.5">PE</text>
<text x="364.5" y="100.1">PE</text>
<text x="124.5" y="102.6">BOUTON_STOP</text>
<text x="124.5" y="105.1">+5V</text>
<text x="364.5" y="102.6">PE</text>
<text x="224.8" y="108.9">ADC_I</text>
<text x="260.3" y="108.9">GND</text>
<text x="74.9" y="122.9">+5V</text>
<text x="100.3" y="122.9">+5V</text>
<text x="34.3" y="136.9">GND</text>
<text x="34.3" y="134.3">+5V</text>
<text x="124.5" y="136.9">GND</text>
<text x="74.9" y="140.7">MCLR</text>
<text x="100.3" y="140.7">GND</text>
<text x="124.5" y="139.4">UART_TX</text>
<text x="124.5" y="142">UART_RX</text>
<text x="224.8" y="140.7">+5V</text>
<text x="294.6" y="139.4">MT2</text>
<text x="330.2" y="139.4">R_G_SERIE</text>
<text x="124.5" y="144.5">+5V</text>
<text x="224.8" y="158.5">OPTO_A</text>
<text x="294.6" y="157.2">R_G_SERIE</text>
<text x="330.2" y="157.2">OPTO_MT2</text>
<text x="44.4" y="162.3">+5V</text>
<text x="149.9" y="176.3">POMPE_CMD</text>
<text x="193" y="175">OPTO_K</text>
<text x="44.4" y="180.1">GND</text>
<text x="180.3" y="185.1">BASE_NPN</text>
<text x="350.5" y="181.3">MT2</text>
<text x="242.6" y="187.7">OPTO_A</text>
<text x="268" y="187.7">OPTO_MT2</text>
<text x="369.6" y="190.2">L_POMPE</text>
<text x="149.9" y="194">BASE_NPN</text>
<text x="193" y="195.3">GND</text>
<text x="242.6" y="192.8">OPTO_K</text>
<text x="268" y="192.8">GATE</text>
<text x="341.6" y="192.8">GATE</text>
<text x="369.6" y="192.8">N</text>
<text x="350.5" y="199.1">L_POMPE</text>
<text x="74.9" y="205.5">LED_POMPE</text>
<text x="44.4" y="210.5">+5V</text>
<text x="91.4" y="214.4">GND</text>
<text x="109.2" y="214.4">LED_A</text>
<text x="190.5" y="213.1">BASE_NPN</text>
<text x="330.2" y="220.7">GATE</text>
<text x="74.9" y="223.2">LED_A</text>
<text x="44.4" y="228.3">LCD_A</text>
<text x="190.5" y="230.9">GND</text>
<text x="330.2" y="238.5">L_POMPE</text>
<text x="44.4" y="251.2">GND</text>
<text x="289.6" y="251.2">MT2</text>
<text x="330.2" y="251.2">SNUBBER</text>
<text x="53.3" y="260.1">LCD_VO</text>
<text x="44.4" y="269">+5V</text>
<text x="289.6" y="269">SNUBBER</text>
<text x="330.2" y="269">L_POMPE</text>
<text x="77.5" y="270.2">+5V</text>
<text x="110.5" y="270.2">GND</text>
</g>
<g font-size=".9" fill="#006464">
<text x="350.3" y="188.7" transform="rotate(-90 350.3 188.7)">A2</text>
<text x="347.5" y="192.8">G</text>
<text x="350.3" y="193.8" transform="rotate(-90 350.3 193.8)">A1</text>
</g>
<text font-size=".7" fill="#840000" x="255" y="193.4">ZCD</text>
</svg>
